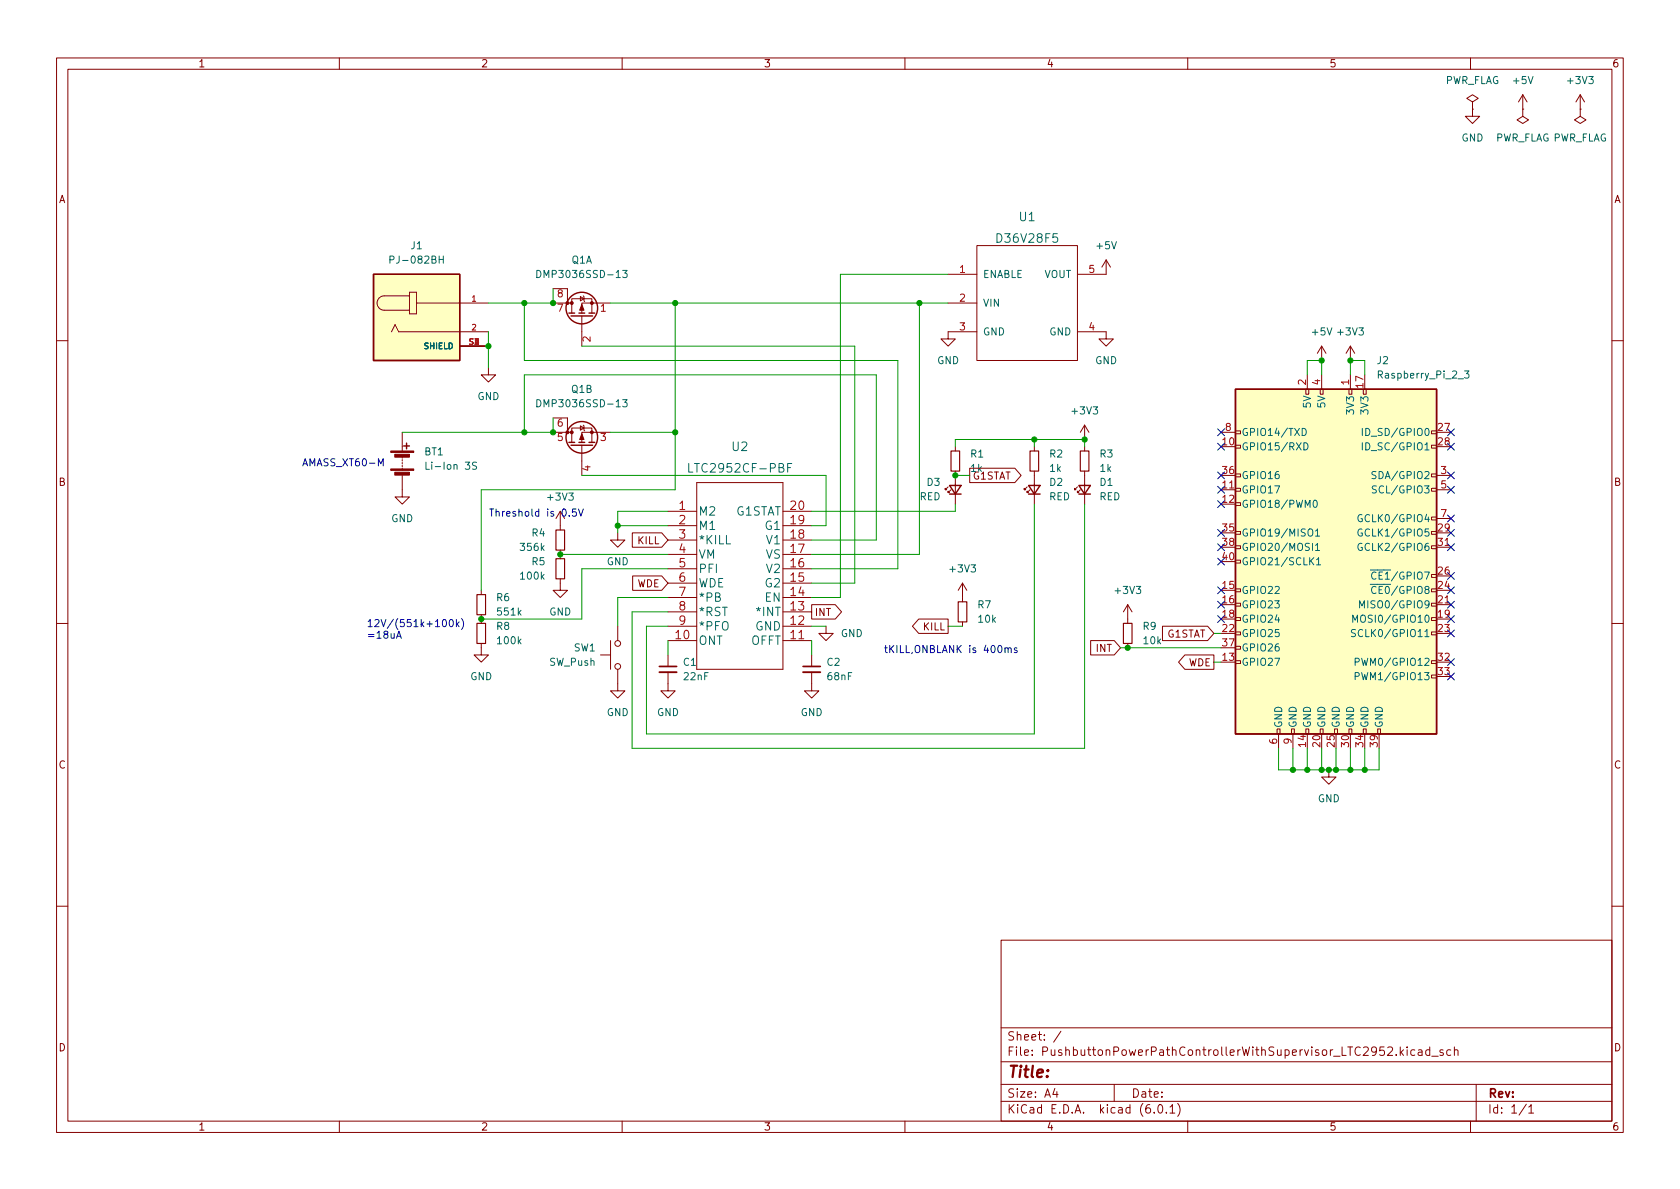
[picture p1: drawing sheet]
<svg xmlns="http://www.w3.org/2000/svg" width="297mm" height="210mm" viewBox="0 0 297 210" stroke-linecap="round" stroke-linejoin="round" font-family="sans-serif">
<g fill="none" stroke="#840000" stroke-width=".18">
<path d="M10 10.2h277v190.1h-277zM12 12.2h273v186.1h-273zM60 10.2v2M110 10.2v2M160 10.2v2M210 10.2v2M260 10.2v2M260.3 19.3v1.3h1.3l-1.3 1.2-1.2-1.2h1.2M260.3 18l1.1-.6-1.1-.6-1 .6 1 .6v1.3M260.3 19.3h.1M269.2 19.3v1.3l1.1 .6-1.1 .6-1-.6 1-.6M269.2 19.3h.1"/>
<path d="M269.2 16.8l-.7 1.2M269.2 16.8v2.5M269.2 16.8l.8 1.2M279.4 19.3v1.3l1 .6-1 .6-1-.6 1-.6M279.4 19.3h.1M279.4 16.8l-.8 1.2M279.4 16.8v2.5M279.4 16.8l.8 1.2M69.2 58.7l.6-1.3 .7 1.3h15.9M72.4 52.3h-4.5a1.27 1.27 0 0 0-1.2 1.3 1.27 1.27 0 0 0 1.2 1.3h4.5M72.4 51.7h1.3v3.8h-1.3zM73.7 53.6h12.7"/>
<path d="M97.8 53.6h3.3M97.8 51h2.5M100.3 51v2.6zM101.1 55.4v-2.6h3.5v2.6M102.6 52.4l.7 .4-.7 .4zM102.9 55.9v5.3M103.1 52.3l.2 .1v.8l.1 .1M107.9 53.6h-5v1.8M167.6 53.6h5.1M167.6 48.5h5.1M172.7 43.4h17.8v20.3h-17.8zM172.7 58.7h-5.1v1.2h1.3l-1.3 1.3-1.2-1.3h1.2"/>
<path d="M190.5 58.7h5.1v1.2h1.2l-1.2 1.3-1.3-1.3h1.3M195.6 46l-.8 1.2M195.6 46v2.5h-5.1M195.6 46l.7 1.2M10 60.2h2M71.1 76.4v3.4M81.3 61.2h5.1M86.4 65v1.3h1.2l-1.2 1.3-1.3-1.3h1.3M97.8 76.4h3.3M97.8 73.9h2.5M100.3 73.9v2.5zM101.1 78.2v-2.5h3.5v2.5"/>
<path d="M102.6 75.3l.7 .4-.7 .4zM102.9 78.7v5.4M103.1 75.2l.2 .1v.8l.1 .1M107.9 76.4h-5v1.8M168.9 79v.8M182.9 79v.8M191.8 75.2l-.8 1.2M191.8 75.2v2.5M191.8 79v.8M191.8 75.2l.7 1.2M215.9 76.4h2.5M218.4 78.7h.9v.5h-.9z"/>
<path d="M218.4 76.2h.9v.5h-.9zM230.9 68.8h.5v.9h-.5zM231.1 66.3v2.5M233.4 68.8h.5v.9h-.5zM233.7 61.2v2.5M233.7 66.3v2.5M233.7 61.2l-.8 1.3M233.7 61.2l.7 1.3M238.5 68.8h.5v.9h-.5zM238.8 61.2v2.5M238.8 66.3v2.5M238.8 61.2l-.8 1.3"/>
<path d="M238.8 61.2l.7 1.3M241 68.8h.6v.9h-.6zM253.1 78.7h.9v.5h-.9zM253.1 76.2h.9v.5h-.9zM285 60.2h2M71.1 84.1v3.8h1.3l-1.3 1.2-1.3-1.2h1.3M71.1 80.8v.2M71.1 81.3v.2M71.1 81.8v.2M71.1 82.3v.2M71.1 82.8v.3M99.1 90.4v3.3"/>
<path d="M99.1 97.3v1.5M109.2 94.2v1.3h1.3l-1.3 1.3-1.3-1.3h1.3M111.8 94.2h5.2l1.1 1.3-1.1 1.3h-5.2zM118.1 90.4h5.1M118.1 98h5.1M118.1 95.5h5.1M118.1 93h5.1M123.2 85.3h15.2v33.1h-15.2zM138.4 90.4h5.1M138.4 98h5.1M138.4 95.5h5.1M138.4 93h5.1"/>
<path d="M167.6 86.1l-.5 .5v-.2v.2h.3M168.1 86.6l-.5 .5v-.2v.2h.3M168.9 83.3v5.8M171.4 82.8h8l1.1 1.3-1.1 1.2h-8zM181.6 86.1l-.5 .5v-.2v.2h.3M182.1 86.6l-.5 .5v-.2v.2h.3M182.9 83.3v5.8M190.5 86.1l-.5 .5v-.2v.2h.2M191 86.6l-.5 .5v-.2v.2h.3M191.8 83.3v5.8M215.9 86.6h2.5M218.4 99.1h.9v.5h-.9z"/>
<path d="M218.4 96.5h.9v.5h-.9zM218.4 94h.9v.5h-.9zM218.4 88.9h.9v.5h-.9zM218.4 86.4h.9v.5h-.9zM218.4 83.8h.9v.5h-.9zM253.1 96.5h.9v.5h-.9zM253.1 94h.9v.5h-.9zM253.1 91.4h.9v.5h-.9zM253.1 86.4h.9v.5h-.9zM253.1 83.8h.9v.5h-.9zM254 86.6h2.5M254 84.1h2.5"/>
<path d="M254 96.8h2.5M254 91.7h2.5M10 110.2h2M85.1 113.8v2h1.3l-1.3 1.3-1.3-1.3h1.3M85.1 104.4v.8M85.1 108.7v1.5M99.1 102.4v2h1.2l-1.2 1.3-1.3-1.3h1.3M106.2 115.8h1.7M107.9 113.3v5.1M109.2 118.4v3.8h1.3l-1.3 1.2-1.3-1.2h1.3M109.2 110.7v2.6M111.9 101.8h5.1l1.1 1.3-1.1 1.3h-5.1z"/>
<path d="M118.1 118.9v3.3h1.3l-1.3 1.2-1.3-1.2h1.3M118.1 113.3h5.1M118.1 110.7h5.1M118.1 108.2h5.1M118.1 105.7h5.1M118.1 103.1h5.1M118.1 100.6h5.1M118.1 115.8v2.1M138.4 113.3h5.1M138.4 110.7h5.1M138.4 108.2h5.1M138.4 105.7h5.1"/>
<path d="M138.4 103.1h5.1M138.4 100.6h5.1M143.5 118.9v3.3h1.3l-1.3 1.2-1.3-1.2h1.3M143.5 106.9h4.2l1.1 1.3-1.1 1.3h-4.2zM143.5 115.8v2.1M146 110.7v1.3h1.3l-1.3 1.3-1.2-1.3h1.2M162.4 109.5h5.2v2.5h-5.2l-1.1-1.3zM170.2 103.1v3.3M170.2 110v.7M170.2 103.1l-.8 1.3M170.2 103.1l.7 1.3M192.8 113.3h4.2l1.1 1.2-1.1 1.3h-4.2z"/>
<path d="M199.4 106.9l-.8 1.3M199.4 106.9v3.3M199.4 113.8v.7M199.4 106.9l.8 1.3M205.5 110.7h8l1.1 1.3-1.1 1.3h-8zM209.5 115.8h5.1v2.6h-5.1l-1.1-1.3zM218.4 116.8h.9v.5h-.9zM218.4 114.3h.9v.5h-.9zM218.4 111.8h.9v.5h-.9zM218.4 109.2h.9v.5h-.9zM218.4 106.7h.9v.5h-.9zM218.4 104.1h.9v.5h-.9z"/>
<path d="M253.1 119.4h.9v.5h-.9zM253.1 116.8h.9v.5h-.9zM253.1 111.8h.9v.5h-.9zM253.1 109.2h.9v.5h-.9zM253.1 106.7h.9v.5h-.9zM254 106.9h2.5M285 110.2h2M225.8 128.9h.5v.9h-.5zM226.1 129.8v2.5M228.3 128.9h.6v.9h-.6zM228.6 129.8v2.5M230.9 128.9h.5v.9h-.5z"/>
<path d="M233.4 128.9h.5v.9h-.5zM234.9 136.1v1.3h1.3l-1.3 1.3-1.2-1.3h1.2M236 128.9h.5v.9h-.5zM238.5 128.9h.5v.9h-.5zM241 128.9h.6v.9h-.6zM243.6 128.9h.5v.9h-.5zM10 160.2h2M177 166.3h108v32h-108zM285 160.2h2M60 198.3v2M110 198.3v2M160 198.3v2"/>
<path d="M177 194.8h108M177 191.8h108M177 187.8h108M177 181.8h108M186.5 192.5l-.4 1h1M186.9 193v1M187.6 182.4l-1.3 1.9M197 191.8v3M204.1 196.7v.1M204.9 195.4l.2-.1a.81 .81 0 0 1 .6 .7 .81 .81 0 0 1-.3 .8h-.2a.81 .81 0 0 1-.6-.6 .81 .81 0 0 1 .3-.8zM206.2 196.7v.1M206.9 195.8l.4-.5v1.5"/>
<path d="M206.9 196.8h.8M208.2 195.1a1.72 1.72 0 0 1 0 2.3M210 198.3v2M246.9 186.5v.1M247.6 185.1v1.5M247.7 186.1l.4 .5M248.1 185.6l-.5 .6M248.8 185.1v.2M248.8 185.6v1M250.1 185.7l-.4-.1-.3 .3v.4l.2 .3h.5M250.8 185.7h.6v.9M251.4 186l-.5 .1a.29 .29 0 0 0-.2 .2 .29 .29 0 0 0 .2 .3h.5"/>
<path d="M252.8 185.7l-.4-.1-.3 .3v.4l.1 .3h.6M252.8 185.1v1.5M253.1 186.8h1.2M255.2 185.7l-.4-.1-.2 .2 .1 .3 .5 .1v.4h-.6M256.5 185.7l-.4-.1-.3 .3v.4l.1 .3h.6M257.1 185.8l.3-.2 .3 .1 .1 .9M257.1 185.1v1.5M260 198.3v2M261 191.8v6.5M269.9 195.3l-1.3 1.9M270.3 195.8l.4-.5v1.5M270.3 196.8h.9"/>
<circle cx="109.2" cy="117.9" r=".51"/>
<circle cx="109.2" cy="113.8" r=".51"/>
</g>
<g fill="#ffffc2" stroke="#ffffc2" stroke-width=".18">
<path d="M218.4 68.8h35.6v61h-35.6z"/>
<path d="M66 48.5h15.3v15.2h-15.3z"/>
</g>
<g fill="none" stroke="#840000" stroke-width=".25">
<path d="M66 48.5h15.3v15.2h-15.3zM100.6 55.4h1M101 55.9h3.8M102.4 55.4h1M104.1 55.4h1.1M71.4 78.9h1M71.9 78.4v1M100.6 78.2h1M101 78.7h3.8M102.4 78.2h1M104.1 78.2h1.1M218.4 68.8h35.6v61h-35.6z"/>
<path d="M167.9 85.8h2l-1 1.6zM167.9 87.4h2M181.9 85.8h2l-1 1.6zM181.9 87.4h2M190.8 85.8h2l-1 1.6zM190.8 87.4h2"/>
<circle cx="102.9" cy="54.5" r="2.79"/>
<circle cx="102.9" cy="77.3" r="2.79"/>
</g>
<g fill="none" stroke="#006464" stroke-width=".18">
<path d="M68.9 45.9h.6l.2-.2-.1-.3-.7-.1v1.2M77.7 45.9h.7M78.4 45.3v1.2M94.9 47.8a.64 .64 0 0 1 .7 .6 .64 .64 0 0 1-.7 .7zM110.1 47.8h.8l-.4 .5 .3 .1v.6l-.2 .1-.5-.1M94.9 70.7a.64 .64 0 0 1 .7 .6 .64 .64 0 0 1-.7 .6zM110.1 70.7h.8l-.4 .5 .3 .1v.5l-.2 .1-.5-.1M230.2 75.8a.64 .64 0 0 1 .8 .6 .64 .64 0 0 1-.8 .6zM230.5 78.3a.64 .64 0 0 1 .8 .6 .64 .64 0 0 1-.8 .7zM240.9 75.8v1.2M240.9 78.3v1.3M258.9 65.6h.8l-.4 .5 .4 .1v.5l-.2 .2-.6-.2"/>
<path d="M75.3 81.7v1.3h.6M84.3 81.8l-.5-.1-.2 .1v.4l.5 .2 .2 .3-.3 .3-.5-.1M121.8 82v1.5h.7M139.3 82.7h.5M140 82h-.7v1.5M231.7 99.2l.6 .7M232.3 88.6l.2-.1a.68 .68 0 0 1 .4 .6 .68 .68 0 0 1-.4 .6l-.2-.1-.1-.4zM232.3 98.6l-.7 .7M232.6 93.9l.4-.4v1.3M232.6 96.4l.4-.3v1.2M232.6 94.8h.7M232.6 97.3h.7"/>
<path d="M232.8 99l.3-.4v1.3M232.8 99.9h.7M240.8 93.6a.59 .59 0 0 0-.7 .6 .59 .59 0 0 0 .7 .5l.1-.4h-.3M240.8 96.1a.59 .59 0 0 0-.7 .6 .59 .59 0 0 0 .7 .6l.1-.5h-.3M240.8 91.1a.59 .59 0 0 0-.7 .5 .59 .59 0 0 0 .7 .6l.1-.5h-.3M243.3 83.4h-.5l-.2 .2 .1 .3 .5 .3v.3l-.1 .1h-.5M243.4 86l-.5-.1-.2 .1v.4l.5 .2 .2 .3-.3 .3-.5-.1M239.2 110v-1.2l.4 .9 .4-.9v1.2M239.6 117.1l.6-.1 .1-.2v-.3l-.7-.1v1.3M239.6 119.6l.6-.1 .1-.1v-.3l-.7-.2v1.3M239.7 111.4l-.5-.1-.2 .1v.4l.5 .2 .2 .3-.3 .3-.5-.1M240.4 107.5v-1.3l.4 .9 .4-.9v1.3"/>
</g>
<g fill="#840000" stroke="#840000" stroke-width=".18">
<path d="M69.1 82.9h4.1v.3h-4.1z"/>
<path d="M69.1 79.8h4.1v.2h-4.1z"/>
<path d="M69.8 83.5h2.6v.5h-2.6z"/>
<path d="M69.8 80.3h2.6v.5h-2.6z"/>
<path d="M102.9 53.8l.4 1.1h-.8z"/>
<path d="M102.9 76.7l.4 1h-.8z"/>
<circle cx="104.6" cy="53.6" r=".25"/>
<circle cx="101.1" cy="53.6" r=".25"/>
<circle cx="100.3" cy="53.6" r=".25"/>
<circle cx="104.6" cy="76.4" r=".25"/>
<circle cx="101.1" cy="76.4" r=".25"/>
<circle cx="100.3" cy="76.4" r=".25"/>
</g>
<path d="M168.1 79.8h1.6v3.5h-1.6zM182.1 79.8h1.5v3.5h-1.5zM191 79.8h1.5v3.5h-1.5zM98.3 98.8h1.5v3.6h-1.5zM98.3 93.7h1.5v3.6h-1.5zM84.3 105.2h1.6v3.5h-1.6zM84.3 110.2h1.6v3.6h-1.6zM169.4 106.4h1.5v3.6h-1.5zM198.6 110.2h1.6v3.6h-1.6z" fill="none" stroke="#840000" stroke-width=".2"/>
<path d="M116.6 118.9h3M142 118.9h3" fill="none" stroke="#840000" stroke-width=".33"/>
<path d="M116.6 117.9h3M142 117.9h3" fill="none" stroke="#840000" stroke-width=".3"/>
<g fill="none" stroke="#0000c2" stroke-width=".18">
<path d="M66.9 82.4v-1.3l.4 .9 .4-.9v1.3M100.6 91.2v.1M101.9 90h-.6l-.1 .6 .2-.1 .4 .1 .1 .1v.5l-.2 .1-.5-.1M102.3 90l.4 1.3 .4-1.3M70.1 112.9l.4-1.3 .5 1.3M70.2 112.5h.6M78.3 109.7l.2-.1a.68 .68 0 0 1 .5 .6 .68 .68 0 0 1-.5 .6l-.2-.1-.1-.4zM79.6 109.6h.1a.68 .68 0 0 1 .5 .6 .68 .68 0 0 1-.5 .6 .84 .84 0 0 1-.1-1.2zM80.7 109.6v1.2M80.8 110.3l.4 .5M81.2 110l-.5 .5M81.6 109.4a1.46 1.46 0 0 1 0 1.9"/>
<path d="M177.7 114.7l.2-.1h.3v.8M177.7 114.6v.8M178.2 114.7l.2-.1h.3l.1 .8M179.8 114.6h-.3l-.2 .1 .1 .2 .4 .1v.3h-.5"/>
</g>
<g fill="none" stroke="#009600" stroke-width=".18">
<path d="M86.4 58.7v6.3M92.7 53.6v10.1h66v36.9h-15.2M97.8 51v2.6h-11.4M107.9 53.6h59.7M119.4 53.6v33h-34.3v17.8M162.6 53.6v44.4h-19.1M167.6 48.5h-19v57.2h-5.1M92.7 76.4v-10.1h62.2v29.2h-11.4M97.8 73.9v2.5h-26.7M102.9 61.2h48.2v41.9h-7.6M107.9 76.4h11.5M168.9 79v-1.3h22.9v1.3"/>
<path d="M182.9 77.7v1.3M231.1 66.3v-2.6h2.6v2.6M238.8 66.3v-2.6h2.5v2.6M99.1 98h19M102.9 84.1h43.1v8.9h-2.5M109.2 93h8.9M118.1 90.4h-8.9v3.8M168.9 84.1h2.5M168.9 89.1v1.3h-25.4M182.9 89.1v40.7h-68.6v-19.1h3.8M191.8 89.1v43.2h-80v-24.1h6.3M118.1 100.6h-15.2v8.9h-17.8"/>
<path d="M118.1 105.7h-8.9v5M118.1 113.3v2.5M143.5 113.3v2.5M143.5 110.7h2.5M167.6 110.7h2.6M198.1 114.5h17.8M214.6 112h1.3M214.6 117.1h1.3M226.1 132.3v3.8h17.7v-3.8M228.6 132.3v3.8M231.1 132.3v3.8M233.7 132.3v3.8"/>
<path d="M236.2 132.3v3.8M238.8 132.3v3.8M241.3 132.3v3.8"/>
</g>
<g fill="none" stroke="#000084" stroke-width=".18">
<path d="M215.3 78.4l1.2 1.2M215.3 75.8l1.2 1.3M216.5 78.4l-1.2 1.2M216.5 75.8l-1.2 1.3M255.9 78.4l1.2 1.2M255.9 75.8l1.2 1.3M257.1 78.4l-1.2 1.2M257.1 75.8l-1.2 1.3M215.3 86l1.2 1.2M215.3 96.2l1.2 1.2M215.3 98.7l1.2 1.2M215.3 93.6l1.2 1.2"/>
<path d="M215.3 83.5l1.2 1.2M215.3 88.5l1.2 1.3M216.5 86l-1.2 1.2M216.5 96.2l-1.2 1.2M216.5 98.7l-1.2 1.2M216.5 93.6l-1.2 1.2M216.5 83.5l-1.2 1.2M216.5 88.5l-1.2 1.3M255.9 91.1l1.2 1.2M255.9 96.2l1.2 1.2M255.9 83.5l1.2 1.2M255.9 86l1.2 1.2"/>
<path d="M255.9 93.6l1.2 1.2M257.1 91.1l-1.2 1.2M257.1 96.2l-1.2 1.2M257.1 83.5l-1.2 1.2M257.1 86l-1.2 1.2M257.1 93.6l-1.2 1.2M215.3 108.9l1.2 1.2M215.3 103.8l1.2 1.2M215.3 106.3l1.2 1.2M216.5 108.9l-1.2 1.2M216.5 103.8l-1.2 1.2M216.5 106.3l-1.2 1.2"/>
<path d="M255.9 119l1.2 1.2M255.9 116.5l1.2 1.2M255.9 111.4l1.2 1.2M255.9 108.9l1.2 1.2M255.9 103.8l1.2 1.2M255.9 106.3l1.2 1.2M255.9 101.2l1.2 1.3M257.1 119l-1.2 1.2M257.1 116.5l-1.2 1.2M257.1 111.4l-1.2 1.2M257.1 108.9l-1.2 1.2M257.1 103.8l-1.2 1.2"/>
<path d="M257.1 106.3l-1.2 1.2M257.1 101.2l-1.2 1.3"/>
</g>
<g fill="#009600" stroke="#009600" stroke-width=".18">
<circle cx="199.4" cy="114.5" r=".46"/>
<circle cx="233.7" cy="63.7" r=".46"/>
<circle cx="238.8" cy="63.7" r=".46"/>
<circle cx="234.9" cy="136.1" r=".46"/>
<circle cx="236.2" cy="136.1" r=".46"/>
<circle cx="233.7" cy="136.1" r=".46"/>
<circle cx="231.1" cy="136.1" r=".46"/>
<circle cx="241.3" cy="136.1" r=".46"/>
<circle cx="228.6" cy="136.1" r=".46"/>
<circle cx="238.8" cy="136.1" r=".46"/>
<circle cx="92.7" cy="76.4" r=".46"/>
<circle cx="109.2" cy="93" r=".46"/>
<circle cx="119.4" cy="76.4" r=".46"/>
<circle cx="97.8" cy="76.4" r=".46"/>
<circle cx="119.4" cy="53.6" r=".46"/>
<circle cx="92.7" cy="53.6" r=".46"/>
<circle cx="97.8" cy="53.6" r=".46"/>
<circle cx="99.1" cy="98" r=".46"/>
<circle cx="86.4" cy="61.2" r=".46"/>
<circle cx="85.1" cy="109.5" r=".46"/>
<circle cx="162.6" cy="53.6" r=".46"/>
<circle cx="168.9" cy="84.1" r=".46"/>
<circle cx="191.8" cy="77.7" r=".46"/>
<circle cx="182.9" cy="77.7" r=".46"/>
</g>
<text font-size="2.8" fill="#840000" x="178" y="190.6">Title:</text>
<g font-size="2.1" fill="#006464">
<text x="180.3" y="39.1">U1</text>
<text x="176.5" y="42.9">D36V28F5</text>
<text x="122.5" y="83.6">LTC2952CF-PBF</text>
<text x="129.5" y="79.8">U2</text>
<text x="123.4" y="91.2">M2</text>
<text x="123.4" y="93.7">M1</text>
<text x="129.9" y="91.2">G1STAT</text>
<text x="135.4" y="93.7">G1</text>
<text x="123.4" y="96.2">*KILL</text>
<text x="123.4" y="98.8">VM</text>
<text x="123.4" y="101.3">PFI</text>
<text x="135.4" y="98.8">VS</text>
<text x="135.6" y="101.3">V2</text>
<text x="135.6" y="96.2">V1</text>
<text x="123.4" y="103.9">WDE</text>
<text x="123.4" y="106.4">*PB</text>
<text x="135.3" y="106.4">EN</text>
<text x="135.4" y="103.9">G2</text>
<text x="123.4" y="108.9">*RST</text>
<text x="123.4" y="111.5">*PFO</text>
<text x="133.5" y="111.5">GND</text>
<text x="134" y="108.9">*INT</text>
<text x="123.4" y="114">ONT</text>
<text x="132.7" y="114">OFFT</text>
</g>
<g font-size="2.1" fill="#a90000">
<text x="120.1" y="90.2">1</text>
<text x="120.1" y="92.7">2</text>
<text x="120.1" y="95.2">3</text>
<text x="139.8" y="95.2">18</text>
<text x="139.8" y="92.7">19</text>
<text x="139.8" y="90.2">20</text>
<text x="120.1" y="97.8">4</text>
<text x="120.1" y="100.3">5</text>
<text x="139.8" y="100.3">16</text>
<text x="139.8" y="97.8">17</text>
<text x="120.1" y="102.9">6</text>
<text x="120.1" y="105.4">7</text>
<text x="120.1" y="107.9">8</text>
<text x="139.8" y="107.9">13</text>
<text x="139.8" y="105.4">14</text>
<text x="139.8" y="102.9">15</text>
<text x="119.5" y="113">10</text>
<text x="120.1" y="110.5">9</text>
<text x="139.8" y="113">11</text>
<text x="139.8" y="110.5">12</text>
</g>
<g font-size="2.1" fill="#840000">
<text x="178" y="184">Sheet: /</text>
<text x="178" y="186.7">File: PushbuttonPowerPathControllerWithSupervisor_LTC2952.kicad_sch</text>
<text x="178" y="196.9">KiCad E.D.A. kicad (6.0.1)</text>
<text x="178" y="194.1">Size: A4</text>
<text x="200" y="194.1">Date:</text>
<text x="263" y="194.1">Rev:</text>
<text x="263" y="196.9">Id: 1/1</text>
</g>
<g font-size="1.8" fill="#840000">
<text x="35" y="11.9">1</text>
<text x="85" y="11.9">2</text>
<text x="135" y="11.9">3</text>
<text x="185" y="11.9">4</text>
<text x="235" y="11.9">5</text>
<text x="285" y="11.9">6</text>
<text x="10.3" y="35.9">A</text>
<text x="285.3" y="35.9">A</text>
<text x="10.3" y="85.9">B</text>
<text x="171.9" y="84.8">G1STAT</text>
<text x="285.3" y="85.9">B</text>
<text x="112.8" y="96.2">KILL</text>
<text x="112.6" y="103.8">WDE</text>
<text x="144" y="108.9">INT</text>
<text x="163.2" y="111.5">KILL</text>
<text x="206.2" y="112.7">G1STAT</text>
<text x="193.8" y="115.3">INT</text>
<text x="210" y="117.8">WDE</text>
<text x="10.3" y="135.9">C</text>
<text x="285.3" y="135.9">C</text>
<text x="10.3" y="185.9">D</text>
<text x="285.3" y="185.9">D</text>
<text x="35" y="199.9">1</text>
<text x="85" y="199.9">2</text>
<text x="135" y="199.9">3</text>
<text x="185" y="199.9">4</text>
<text x="235" y="199.9">5</text>
<text x="285" y="199.9">6</text>
</g>
<g font-size="1.8" fill="#006464">
<text x="255.4" y="14.9">PWR_FLAG</text>
<text x="267.6" y="14.9">+5V</text>
<text x="277.3" y="14.9">+3V3</text>
<text x="258.4" y="25">GND</text>
<text x="264.3" y="25">PWR_FLAG PWR_FLAG</text>
<text x="69.5" y="46.6">PJ-082BH</text>
<text x="72.7" y="44.1">J1</text>
<text x="101.1" y="46.6">Q1A</text>
<text x="194" y="44.1">+5V</text>
<text x="95.8" y="49.1">DMP3036SSD-13</text>
<text x="173.7" y="49.1">ENABLE</text>
<text x="184.6" y="49.1">VOUT</text>
<text x="173.7" y="54.2">VIN</text>
<text x="173.7" y="59.3">GND</text>
<text x="185.6" y="59.3">GND</text>
<text x="232.1" y="59.3">+5V</text>
<text x="236.7" y="59.3">+3V3</text>
<text x="165.7" y="64.4">GND</text>
<text x="193.6" y="64.4">GND</text>
<text x="243.5" y="64.4">J2</text>
<text x="84.4" y="70.7">GND</text>
<text x="101.1" y="69.5">Q1B</text>
<text x="244" y="66.9">Raspberry_Pi_2_3</text>
<text x="95.8" y="72">DMP3036SSD-13</text>
<text x="189.7" y="73.3">+3V3</text>
<text x="219.5" y="77.1">GPIO14/TXD</text>
<text x="231.8" y="72" transform="rotate(-90 231.8 72)">5V</text>
<text x="234.3" y="72" transform="rotate(-90 234.3 72)">5V</text>
<text x="239.4" y="73" transform="rotate(-90 239.4 73)">3V3</text>
<text x="241.9" y="77.1">ID_SD/GPIO0</text>
<text x="241.9" y="73" transform="rotate(-90 241.9 73)">3V3</text>
<text x="75.1" y="80.5">BT1</text>
<text x="76" y="83.1">Li-Ion 3S</text>
<text x="171.6" y="80.9">R1</text>
<text x="171.7" y="83.4">1k</text>
<text x="185.6" y="80.9">R2</text>
<text x="185.6" y="83.4">1k</text>
<text x="194.5" y="80.9">R3</text>
<text x="194.5" y="83.4">1k</text>
<text x="219.5" y="79.6">GPIO15/RXD</text>
<text x="241.9" y="79.6">ID_SC/GPIO1</text>
<text x="97" y="88.5">+3V3</text>
<text x="162.6" y="88.4">RED</text>
<text x="163.9" y="85.9">D3</text>
<text x="185.5" y="88.4">RED</text>
<text x="185.6" y="85.9">D2</text>
<text x="194.4" y="88.4">RED</text>
<text x="194.5" y="85.9">D1</text>
<text x="219.5" y="87.2">GPIO17</text>
<text x="219.5" y="89.8">GPIO18/PWM0</text>
<text x="219.5" y="84.7">GPIO16</text>
<text x="243.4" y="84.7">SDA/GPIO2</text>
<text x="243.5" y="87.2">SCL/GPIO3</text>
<text x="69.2" y="92.3">GND</text>
<text x="94.1" y="94.9">R4</text>
<text x="219.5" y="94.9">GPIO19/MISO1</text>
<text x="241.1" y="94.9">GCLK1/GPIO5</text>
<text x="241.1" y="92.3">GCLK0/GPIO4</text>
<text x="92.1" y="97.4">356k</text>
<text x="94.1" y="99.9">R5</text>
<text x="107.3" y="99.9">GND</text>
<text x="168.1" y="101.2">+3V3</text>
<text x="219.5" y="97.4">GPIO20/MOSI1</text>
<text x="219.5" y="99.9">GPIO21/SCLK1</text>
<text x="241.1" y="97.4">GCLK2/GPIO6</text>
<text x="87.8" y="106.3">R6</text>
<text x="92.1" y="102.5">100k</text>
<text x="172.9" y="107.6">R7</text>
<text x="197.3" y="105">+3V3</text>
<text x="219.5" y="105">GPIO22</text>
<text x="219.5" y="107.6">GPIO23</text>
<text x="241.6" y="107.6">MISO0/GPIO9</text>
<text x="242.3" y="105">~{CE0}/GPIO8</text>
<text x="242.3" y="102.5">~{CE1}/GPIO7</text>
<text x="87.8" y="111.4">R8</text>
<text x="88.1" y="108.8">551k</text>
<text x="88.1" y="113.9">100k</text>
<text x="97.1" y="108.8">GND</text>
<text x="148.6" y="112.6">GND</text>
<text x="173" y="110.1">10k</text>
<text x="202.1" y="111.4">R9</text>
<text x="202.3" y="113.9">10k</text>
<text x="219.5" y="110.1">GPIO24</text>
<text x="219.5" y="112.6">GPIO25</text>
<text x="240.3" y="112.6">SCLK0/GPIO11</text>
<text x="240.6" y="110.1">MOSI0/GPIO10</text>
<text x="97.1" y="117.7">SW_Push</text>
<text x="101.5" y="115.2">SW1</text>
<text x="120.8" y="117.7">C1</text>
<text x="146.2" y="117.7">C2</text>
<text x="219.5" y="117.7">GPIO27</text>
<text x="219.5" y="115.2">GPIO26</text>
<text x="240.8" y="117.7">PWM0/GPIO12</text>
<text x="83.1" y="120.3">GND</text>
<text x="121" y="120.3">22nF</text>
<text x="146.4" y="120.3">68nF</text>
<text x="240.8" y="120.3">PWM1/GPIO13</text>
<text x="107.3" y="126.6">GND</text>
<text x="116.1" y="126.6">GND</text>
<text x="141.5" y="126.6">GND</text>
<text x="226.7" y="128.8" transform="rotate(-90 226.7 128.8)">GND</text>
<text x="229.2" y="128.8" transform="rotate(-90 229.2 128.8)">GND</text>
<text x="231.8" y="128.8" transform="rotate(-90 231.8 128.8)">GND</text>
<text x="234.3" y="128.8" transform="rotate(-90 234.3 128.8)">GND</text>
<text x="236.9" y="128.8" transform="rotate(-90 236.9 128.8)">GND</text>
<text x="239.4" y="128.8" transform="rotate(-90 239.4 128.8)">GND</text>
<text x="241.9" y="128.8" transform="rotate(-90 241.9 128.8)">GND</text>
<text x="244.5" y="128.8" transform="rotate(-90 244.5 128.8)">GND</text>
<text x="233" y="141.9">GND</text>
</g>
<g font-size="1.8" fill="#a90000">
<text x="98.6" y="52.6">8</text>
<text x="169.7" y="48.3">1</text>
<text x="169.7" y="53.3">2</text>
<text x="192.5" y="48.3">5</text>
<text x="98.6" y="55.1">7</text>
<text x="106.2" y="55.1">1</text>
<text x="169.7" y="58.4">3</text>
<text x="192.5" y="58.4">4</text>
<text x="104.4" y="60.4" transform="rotate(-90 104.4 60.4)">2</text>
<text x="230.9" y="68.1" transform="rotate(-90 230.9 68.1)">2</text>
<text x="233.4" y="68.1" transform="rotate(-90 233.4 68.1)">4</text>
<text x="238.5" y="68.1" transform="rotate(-90 238.5 68.1)">1</text>
<text x="241" y="68.5" transform="rotate(-90 241 68.5)">17</text>
<text x="98.6" y="78">5</text>
<text x="98.6" y="75.4">6</text>
<text x="106.2" y="78">3</text>
<text x="216.7" y="76.2">8</text>
<text x="254.3" y="76.2">27</text>
<text x="104.4" y="83.3" transform="rotate(-90 104.4 83.3)">4</text>
<text x="216.2" y="78.7">10</text>
<text x="216.2" y="83.8">36</text>
<text x="254.3" y="78.7">28</text>
<text x="254.8" y="83.8">3</text>
<text x="216.2" y="86.4">11</text>
<text x="216.2" y="88.9">12</text>
<text x="254.8" y="86.4">5</text>
<text x="216.2" y="94">35</text>
<text x="254.3" y="94">29</text>
<text x="254.8" y="91.4">7</text>
<text x="216.2" y="96.5">38</text>
<text x="216.2" y="99.1">40</text>
<text x="254.3" y="101.6">26</text>
<text x="254.3" y="96.5">31</text>
<text x="216.2" y="104.1">15</text>
<text x="216.2" y="106.7">16</text>
<text x="254.3" y="106.7">21</text>
<text x="254.3" y="104.1">24</text>
<text x="216.2" y="109.2">18</text>
<text x="216.2" y="111.8">22</text>
<text x="254.3" y="109.2">19</text>
<text x="254.3" y="111.8">23</text>
<text x="216.2" y="116.8">13</text>
<text x="216.2" y="114.3">37</text>
<text x="254.3" y="116.8">32</text>
<text x="254.3" y="119.4">33</text>
<text x="225.8" y="131.6" transform="rotate(-90 225.8 131.6)">6</text>
<text x="228.3" y="131.6" transform="rotate(-90 228.3 131.6)">9</text>
<text x="230.9" y="132" transform="rotate(-90 230.9 132)">14</text>
<text x="233.4" y="132" transform="rotate(-90 233.4 132)">20</text>
<text x="236" y="132" transform="rotate(-90 236 132)">25</text>
<text x="238.5" y="132" transform="rotate(-90 238.5 132)">30</text>
<text x="241" y="132" transform="rotate(-90 241 132)">34</text>
<text x="243.6" y="132" transform="rotate(-90 243.6 132)">39</text>
</g>
<g font-size="1.8" fill="#0000c2">
<text x="53.3" y="82.4">AMASS_XT60-M</text>
<text x="86.4" y="91.3">Threshold is 0.5V</text>
<text x="64.8" y="110.9">12V/(551k+100k)</text>
<text x="64.8" y="112.9">=18uA</text>
<text x="156.2" y="115.5">tKILL,ONBLANK is 400ms</text>
</g>
<g font-size="1.4" fill="#a90000">
<text x="83.4" y="53.3">1</text>
<text x="83.4" y="58.4">2</text>
<text x="83" y="61">S1</text>
<text x="83.9" y="61">2</text>
</g>
<text font-size="1.4" fill="#006464" x="75.1" y="61.7">SHIELD</text>
</svg>
